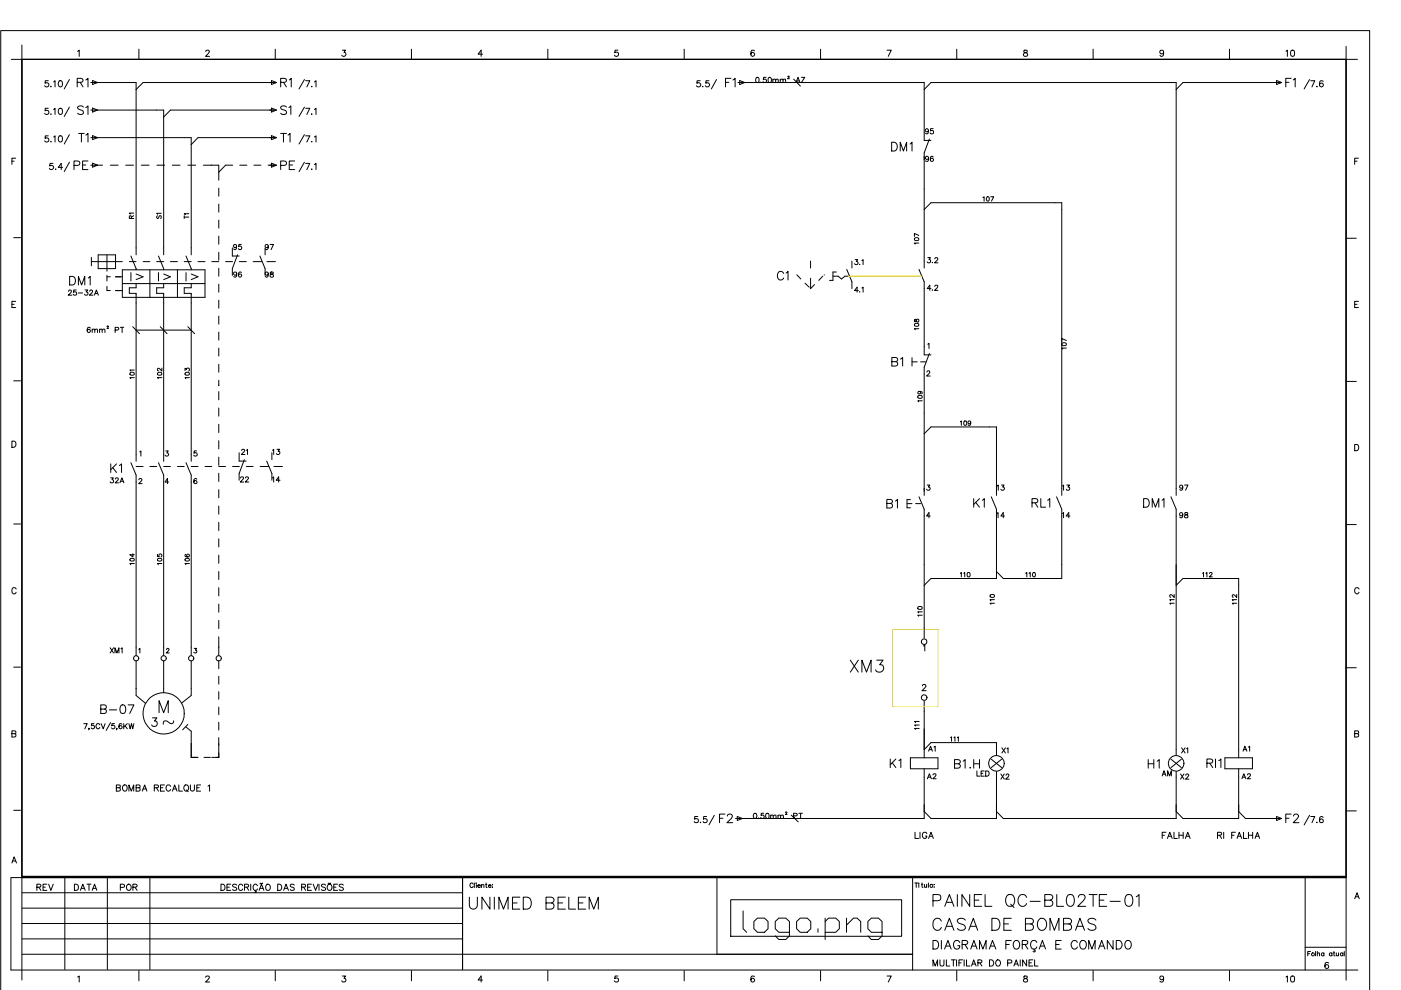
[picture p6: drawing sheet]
<svg xmlns="http://www.w3.org/2000/svg" width="297mm" height="210mm" viewBox="0 0 297 210" stroke-linecap="round" stroke-linejoin="round" font-family="sans-serif">
<g fill="none" stroke="#000" stroke-width=".21">
<path d="M2.4 12.6h285.4M4.6 12.6h280.8v173.5h-280.8zM4.6 9.5v198.3M10.2 17.1h-.6v.6a.47 .47 0 0 1 .7 0 .47 .47 0 0 1-.2 .7 .47 .47 0 0 1-.6-.2M10.8 18.3v.1l.1-.1M11.4 17.4l.3-.3v1.3M12.6 17.2l.3-.1a.7 .7 0 0 1 .3 .7 .7 .7 0 0 1-.5 .6l-.4-.5zM14.7 16.9l-1.1 2M16.5 10.9l.3-.3v1.4M20.1 17.5h8.8v36.5M29.4 10.4v2.2M43.6 10.9l.2-.2 .3-.1 .3 .4-.8 1h.8"/>
<path d="M58.1 17.5h-27.8l-1.4 1.5M58.4 10.4v2.2M64.8 17.1h.9l-.6 1.3M66.1 18.3h.1M66.7 17.4l.3-.3v1.3M72.6 10.6h.7l-.4 .5a.44 .44 0 0 1 .3 .7 .44 .44 0 0 1-.7-.1M87.2 10.4v2.2M102.3 11.5h-.9l.6-.9v1.4M116.1 10.4v2.2M131 10.6h-.6l-.1 .6a.46 .46 0 0 1 .7 0 .46 .46 0 0 1 0 .6 .46 .46 0 0 1-.7-.1M145.1 10.4v2.2M148.4 17.1h-.6l-.1 .6a.48 .48 0 0 1 .7-.1 .48 .48 0 0 1 0 .7 .48 .48 0 0 1-.7-.1"/>
<path d="M149 18.3h.1M150.3 17.1h-.6l-.1 .6a.47 .47 0 0 1 .7 0 .47 .47 0 0 1-.1 .7 .47 .47 0 0 1-.7-.2M151.9 16.9l-1.1 2M157.9 17.5h38v10.5M159.9 10.8v-.1a.66 .66 0 0 0-.8 .5 .66 .66 0 0 0 .4 .8 .4 .4 0 0 0 .5-.4 .4 .4 0 0 0-.3-.4 .4 .4 0 0 0-.5 .3M160.4 16.5l.1-.1a.57 .57 0 0 1 .4 .5 .57 .57 0 0 1-.4 .6l-.3-.5zM161.3 17.4l.1 .1M162.4 16.4h-.5l-.1 .5a.38 .38 0 0 1 .6 0 .38 .38 0 0 1-.1 .5 .38 .38 0 0 1-.5-.1M163 16.5l.1-.1a.54 .54 0 0 1 .5 .6 .54 .54 0 0 1-.6 .5l-.2-.5zM163.9 17l.2-.2h.3l.1 .7M163.9 16.8v.7M164.5 17l.2-.2h.3v.7"/>
<path d="M165.4 17l.3-.2h.3v.7M165.4 16.8v.7M166 17l.1-.2h.4l.1 .7M167 16.3l.3-.1-.3 .5h.4M168.3 16.8l1.4 1.5M168.8 17.5l.4-1.1 .4 1.1M168.9 17.2h.5M169 17.5h.1M169.9 16.4h.7l-.7 1.1h.7M174 10.4v2.2M188.1 10.6h.9l-.7 1.4M195.9 19l1.5-1.5h52v86.1"/>
<path d="M202.8 10.4v2.2M217.1 10.7v.4l.6 .1 .2 .3a.45 .45 0 0 1-.5 .5 .45 .45 0 0 1-.4-.5l.8-.6-.1-.2zM231.8 10.4v2.2M246.7 11.1a.41 .41 0 0 1-.6 .3 .41 .41 0 0 1-.1-.7 .41 .41 0 0 1 .7 .1v.3a.61 .61 0 0 1-.5 .9l-.3-.3M260.7 10.4v2.2M270.3 17.5h-19.5l-1.4 1.5M277.7 16.9l-1.2 2M277.9 17.1h.9l-.6 1.3M279.2 18.3h.1M280.5 17.3l-.4-.2a.71 .71 0 0 0-.4 .7 .71 .71 0 0 0 .5 .6 .41 .41 0 0 0 .4-.4 .41 .41 0 0 0-.4-.4 .41 .41 0 0 0-.4 .4M285.4 9.8v198M2.5 34.2h.5"/>
<path d="M3.3 33.5h-.8v1.4M10.2 23h-.6v.5a.47 .47 0 0 1 .7 0 .47 .47 0 0 1-.2 .7 .47 .47 0 0 1-.6-.2M10.2 28.8h-.6v.6a.47 .47 0 0 1 .7 0 .47 .47 0 0 1-.2 .7 .47 .47 0 0 1-.6-.2M10.8 24.1v.2l.1-.1M10.8 30v.1l.1-.1M11.2 34.6h-.6l-.1 .6a.48 .48 0 0 1 .7-.1 .48 .48 0 0 1 0 .8 .48 .48 0 0 1-.7-.2M11.4 23.2l.3-.2v1.3M11.4 29.1l.3-.3v1.3M11.8 35.8v.2l.1-.1M12.6 23h.3a.7 .7 0 0 1 .3 .7 .7 .7 0 0 1-.5 .6l-.4-.6zM12.6 28.8h.3a.71 .71 0 0 1 .3 .7 .71 .71 0 0 1-.5 .6l-.3-.2-.1-.4zM13.3 35.5h-1l.7-.9v1.4"/>
<path d="M14.7 22.7l-1.1 2M14.7 28.5l-1.1 2M20.1 23.3h14.6v30.7M20.1 29.2h20.4v24.8M20.1 35h1.6M23.4 35h1.6M26.7 35h1.6M30 35h1.6M33.3 35h1.6M36.5 35h1.7M39.8 35h1.7M43.1 35h3.3v3.2"/>
<path d="M46.4 39.9v1.7M49.3 35h-1.5l-1.4 1.5M50.8 35h1.6M53.8 35h1.5M56.8 35h1.3M58.1 23.3h-22l-1.4 1.5M58.1 29.2h-16.1l-1.5 1.5M64.5 22.7l-1.1 2M64.5 28.5l-1.1 2M64.8 23h.9l-.6 1.3M64.8 28.8h.9l-.6 1.3M64.8 34.6h.9l-.6 1.4"/>
<path d="M66.1 24.1l.1 .1M66.1 30h.1M66.1 35.8l.1 .1M66.7 23.2l.3-.2v1.3M66.7 29.1l.3-.3v1.3M66.7 34.9l.3-.3v1.4M195.9 33.1v23.7M197 29.5l-1.1 2.9M287.2 34.2h.5M288 33.5h-.8v1.4M2.9 50.4h1.4M19.4 55.5h6.5"/>
<path d="M19.4 54.6v1.8M20.8 54h3.7v3h-3.7zM22.7 58.7h.7M22.7 54v3.5M22.7 58.4v1.2M24.5 58.7h1.4M25.9 57.2h17.6v5.8h-17.6zM27.4 55.5h1.5M27.8 54.3l1.1 2.9M27.8 57.8v1.8M28.9 58.1l1.4 .6-1.4 .6M30.3 55.5h1.5"/>
<path d="M31.8 57.2v5.8M33.2 55.5h1.5M33.6 54.3l1.1 2.9M33.6 57.8v1.8M34.7 58.1l1.4 .6-1.4 .6M36.1 55.5h1.5M37.6 57.2v5.8M39.1 55.5h1.4M39.4 54.3l1.1 2.9M39.4 57.8v1.8M40.5 58.1l1.5 .6-1.5 .6M42 55.5h1.5"/>
<path d="M44.9 55.5h1.5M46.4 43.3v1.7M46.4 46.7v1.7M46.4 50.1v1.7M46.4 53.5v1.7M46.4 56.9v1.7M50.4 54l-1.1 3M53.7 55.5h1.8M55.1 54.3l1.1 2.7M171.9 55.3v1.5M171.9 59v2.2M174.4 58.6l-.8 .9"/>
<path d="M174.8 58.3h-.1M176.6 58.6h1.1l.7 .6 .7-.6h.8M177.3 57.7h-.7v1.8h-.7M179.5 57.1l1.1 2.6v1.5M180.6 55.3v1.5M181.3 55h.5l-.2 .4a.37 .37 0 0 1 .2 .6 .37 .37 0 0 1-.6-.1M182.3 56v.1M182.7 55.2l.3-.2v1.1M193.9 50.5a.47 .47 0 0 1 .6-.2 .47 .47 0 0 1 .3 .6 .47 .47 0 0 1-.6 .2 .47 .47 0 0 1-.3-.6zM194.8 51.5h-.9l.1 .2M194.8 49.9l-.9-.4v.6M194.8 57.1l1.1 2.6v15.5h1.5"/>
<path d="M195.9 44.4l1.5-1.4h27.7v60.6M196.7 54.6h.6l-.3 .4a.36 .36 0 0 1 .2 .6 .36 .36 0 0 1-.6-.1M197.7 55.6v.1M198.2 54.9l.2-.3 .4 .1v.3l-.7 .7h.8M285.4 50.5h2.2M2.5 64.5h.5M3.3 63.9h-.8v1.3h.8M19.1 69.6v-.2a.51 .51 0 0 0-.6 .5 .51 .51 0 0 0 .5 .6 .34 .34 0 0 0 0-.6 .34 .34 0 0 0-.5 .2M19.5 70l.3-.2h.3v.7M19.5 69.8v.7M20.1 70l.2-.2h.3l.1 .7M21.1 70l.3-.2h.2l.1 .7"/>
<path d="M21.1 69.8v.7M21.7 70l.2-.2h.3l.1 .7M22.7 69.3l.1-.2 .2 .1-.3 .5h.3M22.7 60.7v.9h.7M24.4 70l.6-.1 .2-.3-.2-.2h-.6v1.1M24.5 61.6h1.4M25.5 69.4h.7M25.9 69.4v1.1M25.9 60.1h17.6M28.1 69.3l1.5 1.5M28.9 60.1v.9h-1.5v1.2h1.5v34.2M28.9 70h11.6"/>
<path d="M33.6 79l.7 .1a.43 .43 0 0 1-.4 .5 .43 .43 0 0 1-.5-.5zM34 69.3l1.4 1.5M34.3 78v.7l-.7-.6-.2 .4 .2 .1M34.7 60.1v.9h-1.5v1.2h1.5v35.6M39.8 69.3l1.5 1.5M40.5 60.1v.9h-1.4v1.2h1.4v35.6M46.4 60.3v1.6M46.4 63.6v1.7M46.4 67v1.7M46.4 70.4v1.7M46.4 73.8v1.7M46.4 77.2v1.7"/>
<path d="M170.7 60l.9 .9M171.8 61.2h.1M172.7 60.3l-.8 .9M182 61.6h-.8l.5-.7v1M182.3 61.9h.1M182.7 61.1l.3-.2v1M193.4 76.7h1.1M195.2 76.7h1.1M196.5 78.9a.3 .3 0 0 1 .5-.2 .3 .3 0 0 1 0 .5l-.5 .5h.7M196.7 73l.3-.2v1.1M197 74.9l-1.1 3v27.1M197.4 61.2h-.8l.5-.7v1.1"/>
<path d="M197.7 61.4v.1M198.2 60.7l.2-.2 .4 .1v.3l-.7 .7h.8M287.2 64.5h.5M288 63.9h-.8v1.3h.8M2.5 93.5h.4a.71 .71 0 0 1 .5 .7 .71 .71 0 0 1-.5 .6h-.4zM2.9 80.7h1.4M28.9 98.9h1.4M29.6 95.8l.3-.2v1.1M31.8 98.9h1.4M33.6 98.1l1.1 2.6v38.3M34.3 80.1h-.9l.2 .2M34.7 98.9h1.4"/>
<path d="M35.1 95.6h.6l-.3 .4a.37 .37 0 0 1 .2 .6 .37 .37 0 0 1-.6-.1M37.6 98.9h1.5M39.4 98.1l1.1 2.6v38.3M40.5 98.9h1.5M41.7 95.6h-.5l-.1 .5a.38 .38 0 0 1 .6 0 .38 .38 0 0 1-.1 .6 .38 .38 0 0 1-.5-.2M43.5 98.9h1.4M46.4 80.6v1.2M46.4 83v1.8M46.4 86.5v1.7M46.4 90v1.7M46.4 93.4v1.8M46.4 96.9v1.8"/>
<path d="M46.4 98.9h1.4M51.8 97.5l-1.1 2.9M55.1 98.9h1.9M56.5 97.8l1.1 2.6M194.6 84a.47 .47 0 0 1 .6-.2 .47 .47 0 0 1 .3 .5 .47 .47 0 0 1-.6 .2 .47 .47 0 0 1-.3-.5zM194.9 83l.3 .2a.3 .3 0 0 1-.3 .3 .3 .3 0 0 1-.3-.3 .47 .47 0 0 1 .5-.2 .47 .47 0 0 1 .4 .5h-.1M195.5 85h-.9l.2 .2M195.9 92l1.5-1.5h13.9v13.1M203.6 89.4l.2-.1v.9M204.5 89.3a.43 .43 0 0 1 .5 .4 .43 .43 0 0 1-.5 .4l-.2-.3zM205.8 89.5a.3 .3 0 0 1-.3 .4 .3 .3 0 0 1-.3-.4 .3 .3 0 0 1 .4-.2 .47 .47 0 0 1 .2 .5 .47 .47 0 0 1-.5 .3M285.4 80.9h2.2"/>
<path d="M287.2 94.2h.4a.71 .71 0 0 1 .5 .7 .71 .71 0 0 1-.5 .7h-.4zM2.9 111.1h1.4M28.9 102.2v36.8M29.4 101.7l.3-.3 .3 .2v.3l-.6 .6h.7M35.8 102.2h-.8l.5-.8v1.1M41.7 101.6v-.1a.52 .52 0 0 0-.6 .4 .52 .52 0 0 0 .4 .6 .34 .34 0 0 0 .3-.3 .34 .34 0 0 0-.4-.3 .34 .34 0 0 0-.3 .3M46.4 100.3v1.8M46.4 103.8v1.8M46.4 107.3v1.7M46.4 110.8v1.7M46.4 114.2v1.8M46.4 117.7v1.7"/>
<path d="M192.3 106.8h1.1M194.1 106.8h1.1M194.8 105.3l1.1 2.7v27.3M196.6 102.8h.5l-.3 .5a.36 .36 0 0 1 .3 .6 .36 .36 0 0 1-.6-.2M197.2 109.4h-.7l.5-.7v1.1M211.3 109.4v13.3h-13.9l-1.5 1.4M225.1 109.4v13.3h-12.4l-1.4-1.5M249.4 109.4v49.5M285.4 111.2h2.2M3.4 124.9a.46 .46 0 0 0-.5-.3 .46 .46 0 0 0-.4 .5v.3a.45 .45 0 0 0 .4 .5 .45 .45 0 0 0 .5-.3M29.4 137.7l.3-.2v.9M35.3 137.7l.1-.2a.28 .28 0 0 1 .4 .1 .28 .28 0 0 1-.1 .4l-.5 .4h.7"/>
<path d="M41.2 137.5h.5l-.3 .4h.2a.33 .33 0 0 1 0 .5 .33 .33 0 0 1-.5-.1M46.4 121.2v1.7M46.4 124.6v1.7M46.4 128.1v1.7M46.4 131.5v1.8M46.4 135v1.8M46.4 136.8v2.2M194.6 128.7a.47 .47 0 0 1 .6-.2 .47 .47 0 0 1 .3 .6 .47 .47 0 0 1-.6 .2 .47 .47 0 0 1-.3-.6zM195.5 130.4h-.9l.2 .3M195.5 129.7h-.9l.2 .2M195.8 137l.3-.3v1.3M249.4 124.1l1.4-1.4h11.8v36.2"/>
<path d="M262.2 127.9h-.9l.1 .2M262.2 127.1h-.9l.1 .3M262.2 126v.7l-.4-.5-.4-.1a.29 .29 0 0 0-.1 .3 .29 .29 0 0 0 .2 .2M288.1 124.9a.53 .53 0 0 0-.7-.2 .53 .53 0 0 0-.2 .7 .48 .48 0 0 0 .4 .5 .48 .48 0 0 0 .5-.3M2.5 155.5h.8v-.4l-.8-.1v1.3l.8-.2v-.4l-.2-.2M2.9 141.4h1.4M17.8 153.4h.7l-.5 1.1M18.9 154.4h-.1h.1l-.1 .3M19.9 153.4h-.5v.5a.38 .38 0 0 1 .6 0 .38 .38 0 0 1-.1 .6 .38 .38 0 0 1-.6-.2M21.2 153.7a.46 .46 0 0 0-.7-.2 .46 .46 0 0 0-.1 .7l.3 .3h.2l.3-.3M21.4 153.4l.5 1.1 .4-1.1M23.4 153.2l-.9 1.7"/>
<path d="M24.3 153.4h-.6v.5a.38 .38 0 0 1 .6 0 .38 .38 0 0 1-.1 .6 .38 .38 0 0 1-.5-.2M24.8 154.4h-.1h.1l-.1 .3M25.9 153.6l-.1-.1a.54 .54 0 0 0-.7 .4 .54 .54 0 0 0 .4 .6 .35 .35 0 0 0 .4-.3 .35 .35 0 0 0-.3-.4 .35 .35 0 0 0-.4 .3M26.2 153.4v1.1M26.5 153.9l.5 .6M27 153.4l-.8 .7M27.3 153.4l.3 1.1 .3-1.1 .2 1.1 .3-1.1M28.9 140.1v7.4M32.3 152.2h1l-.5 .7a.6 .6 0 0 1 .4 .9 .6 .6 0 0 1-1-.1M33.7 151.1v-2.5l1 2.5 1-2.5v2.5M34.7 140.1v6.8M39.4 154.1l1.1 .9v5.6h1.5"/>
<path d="M39.8 153.6l-1.1 1.1M40.5 140.1v7.4l-2 1.6M46.4 140.1v1.7M46.4 143.4v1.6M46.4 146.7v1.6M46.4 149.9v1.6M46.4 153.1v1.7M46.4 156.4v4.2h-1.5M194.9 154.4h-1l.2 .3M194.9 153.7h-1l.2 .2M194.9 153h-1l.2 .2M195.6 145.4l.1-.2 .4-.1 .2 .4-.8 .9h.9"/>
<path d="M195.9 148.6v10.3M197.4 157.5h13.9M201.5 156.4l.2-.2v1M202.3 156.4l.2-.2v1M203 156.4l.2-.2v1M285.4 141.6h2.2M287.2 155.5h.8v-.4l-.8-.1v1.3l.8-.2v-.4l-.2-.2M2.9 171.8h1.4M24.7 167h.7v-.5l-.7-.1v1.3l.8-.1v-.5l-.3-.1M26.2 166.5l.2-.1a.66 .66 0 0 1 .6 .7 .66 .66 0 0 1-.6 .6 .78 .78 0 0 1-.2-1.2zM27.3 167.7v-1.3l.5 1.3 .5-1.3v1.3M28.9 167h.7v-.5l-.7-.1v1.3l.8-.1v-.5l-.3-.1"/>
<path d="M30.2 167.7l.5-1.3 .4 1.3M30.3 167.3h.7M32.7 167h.8l.1-.4-.9-.2v1.3M33.2 167l.4 .7M34 167h.5M34.9 166.4h-.9v1.3h.9M36.2 166.7a.51 .51 0 0 0-.6-.3 .51 .51 0 0 0-.4 .5v.3a.5 .5 0 0 0 .4 .5 .5 .5 0 0 0 .6-.3M36.6 167.7l.4-1.3 .5 1.3M36.7 167.3h.7M37.9 166.4v1.3h.8M39.2 166.5l.2-.1a.63 .63 0 0 1 .6 .7 .63 .63 0 0 1-.8 .6l-.2-.5v-.3zM39.5 167.5l.4 .4"/>
<path d="M40.4 166.4v1.1l.4 .2 .4-.2v-1.1M41.7 167h.5M42.5 166.4h-.8v1.3h.8M43.3 160.6h1.3M44.1 166.7l.3-.3v1.3M147.9 173.1h-.6v.6a.46 .46 0 0 1 .7 0 .46 .46 0 0 1-.2 .7 .46 .46 0 0 1-.6-.2M148.5 174.3l.1 .1M149.8 173.1h-.6l-.1 .6a.45 .45 0 0 1 .7 0 .45 .45 0 0 1-.1 .6 .45 .45 0 0 1-.6-.1M159.9 172.5a.52 .52 0 0 1 .6 .5 .52 .52 0 0 1-.6 .5l-.2-.4zM160.8 173.4l.1 .1M161.9 172.4h-.5v.5a.4 .4 0 0 1 .6 0 .4 .4 0 0 1-.2 .6 .4 .4 0 0 1-.5-.2M162.5 172.5h.4l.1 .1-.1 .9a.56 .56 0 0 1-.6-.3 .56 .56 0 0 1 .2-.7z"/>
<path d="M163.4 173l.5-.1v.6M163.4 172.8v.7M163.9 173l.3-.2 .3 .1v.6M165 173l.5-.1v.6M165 172.8v.7M165.5 173l.5-.1 .1 .6M166.5 172.3l.2-.2 .2 .2-.4 .4h.4M167.8 172.8l1.4 1.5M168.3 173l.6-.1 .1-.3-.1-.1-.6-.1v1.1M168.5 173.5h.1M169.4 172.4h.7M169.7 172.4v1.1"/>
<path d="M193 160.7h5.9v2.3h-5.9M195.9 164.8v8.7h-38.5M210.2 161l2.2 1.7M211.3 164.8v8.7h-13.9l-1.5-1.4M212.4 161l-2.2 1.7M248.3 161l2.2 1.7M249.4 164.8v8.7h-36.7l-1.4-1.4M250.5 161l-2.2 1.7M255.9 161.8l1-.1 .2-.2-.1-.4-.3-.2h-.8v1.8M256.5 161.8l.6 .9M257.7 160.9v1.8M258.1 177.1l.8-.1 .1-.3-.1-.2h-.8v1.3"/>
<path d="M258.4 161.3l.5-.4v1.8M258.6 177.1l.4 .7M259.4 176.5v1.3M259.7 160.7h5.8v2.3h-5.8zM261.1 177.1h.5M261.9 176.5h-.8v1.3M262.3 177.8l.4-1.3 .6 1.3M262.5 177.3h.6M262.6 164.8v8.7h-11.8l-1.4-1.4M262.6 172.1l1.5 1.4h6.2M263.6 176.5v1.3h.8M264.7 177.1h.9"/>
<path d="M264.7 176.5v1.3M265.6 176.5v1.3M266.1 177.8l.5-1.3 .5 1.3M266.3 177.3h.6M277.9 173.1h.9l-.6 1.3M279.2 174.3l-.1 .1h.2M280.5 173.3l-.1-.1a.41 .41 0 0 0-.6 .2v.9a.41 .41 0 0 0 .7 .1 .41 .41 0 0 0-.1-.7 .41 .41 0 0 0-.6 .3M285.4 171.9h2.2M2.3 186.1v19.6h285.6M2.4 186.1h283M2.5 183l.5-1.3 .5 1.3M2.7 182.6h.6"/>
<path d="M4.7 189.3h93.4M4.7 192.5h93.4M4.7 195.8h93.4M4.7 199.1h93.4M4.7 185.8h280.7M13.7 186.1v19.4M22.8 186.1v19.4M31.8 186.1v19.4M46.8 187.5h.5a.71 .71 0 0 1 .4 .6 .71 .71 0 0 1-.4 .7h-.5zM48.1 188.1h.5M48.9 187.5h-.8v1.3h.8M50.2 187.7l-.3-.2-.6 .2 .1 .3 .8 .4-.1 .3-.5 .1-.3-.2"/>
<path d="M51.5 187.8a.45 .45 0 0 0-.6-.3 .45 .45 0 0 0-.3 .5 .53 .53 0 0 0 .1 .7 .53 .53 0 0 0 .7-.1l.1-.1M51.8 188.1h.8l.1-.4-.3-.2h-.6v1.3M52.3 188.1l.4 .7M53.2 187.5v1.3M54.1 188.8l.2 .4h-.3M54.6 187.8a.47 .47 0 0 0-.5-.3 .47 .47 0 0 0-.4 .5 .53 .53 0 0 0 .2 .7 .53 .53 0 0 0 .7-.2M54.9 188.8l.5-1.3 .6 1.3M55.1 188.4h.6M55.2 187.3h.1M55.2 187.3l-.1 .1M55.7 187.2l-.3 .1M56.5 187.6a.62 .62 0 0 1 .8 .5 .62 .62 0 0 1-.8 .6l-.2-.4z"/>
<path d="M58.9 187.5h.4a.71 .71 0 0 1 .4 .6 .71 .71 0 0 1-.4 .7h-.4zM60.1 188.8l.5-1.3 .6 1.3M60.4 188.4h.5M62.4 187.7a.46 .46 0 0 0-.5-.3 .46 .46 0 0 0-.4 .4l.9 .6-.1 .3-.5 .1-.3-.2M64 188.1h.7l.1-.5-.8-.1v1.3M64.4 188.1l.4 .7M65.2 188.1h.5M66 187.5h-.8v1.3h.8M66.4 187.5l.5 1.3 .5-1.3M67.6 187.5v1.3M69 187.7l-.1-.1a.47 .47 0 0 0-.8 .2l.9 .6-.1 .3-.5 .1-.3-.2M69.5 187.7a.62 .62 0 0 1 .9 .1 .62 .62 0 0 1-.3 .9 .63 .63 0 0 1-.7-.2 .63 .63 0 0 1 .1-.8z"/>
<path d="M69.6 187.3h.2M69.6 187.3v.1M69.8 187.3h.2M70.1 187.2l-.1 .1M70.8 188.1h.4M71.6 187.5h-.8v1.3h.8M72.8 187.7l-.3-.2-.6 .2 .1 .3 .8 .4-.1 .3-.5 .1-.3-.2M96.8 185.8v.2M98.1 186.1v19.4M100.3 187.5a.38 .38 0 0 0-.5-.3 .38 .38 0 0 0-.2 .6 .34 .34 0 0 0 .3 .4 .34 .34 0 0 0 .4-.3M100.6 187.2v1M100.9 187.3h.1z"/>
<path d="M103.1 187.2v.8l.2 .2M151.2 185.8v.2M152 186.1v16.2M154.9 190.8h36.3v7.7h-36.3zM157.6 193.1v3.8l.7 .8M159.8 195.4l.8-.7h1.5l.7 .7v1.5l-.7 .8h-1.5l-.8-.8zM167.4 197.7h-2.3l-.7-.8v-1.5l.7-.7h1.5l.8 .7v3l-.8 .8h-1.5l-.7-.8M168.9 195.4l.8-.7h1.4l.8 .7v1.5l-.8 .8h-1.4l-.8-.8zM173.4 196.9v.8M174.9 195.4l.8-.7h1.5l.8 .7v1.5l-.8 .8h-2.3M174.9 194.7v4.5M179.5 196.1l1.5-1.4h.7l.8 .7v2.3"/>
<path d="M179.5 194.7v3M187 197.7h-2.3l-.7-.8v-1.5l.7-.7h1.6l.7 .7v3l-.7 .8h-1.6l-.7-.8M193.1 185.8v.2M193.5 186.1v19.6M194 187.2h.6M194.3 187.2v.9M197.8 199.4h.6a.98 .98 0 0 1 .6 .9 .98 .98 0 0 1-.6 .9h-.6zM199.6 199.4v1.8M203.5 199.8a.64 .64 0 0 0-1-.3 .97 .97 0 0 0-.3 1 .97 .97 0 0 0 .9 .7 .61 .61 0 0 0 .4-.7h-.4M214.4 199.4h-1.1v1.8M215.2 199.5a.87 .87 0 0 1 1 .4 .87 .87 0 0 1-.2 1.1 .66 .66 0 0 1-.8 .2 .66 .66 0 0 1-.4-.7v-.4zM219.8 199.8a.64 .64 0 0 0-1-.3 .97 .97 0 0 0-.3 1 .97 .97 0 0 0 .9 .7l.4-.4"/>
<path d="M225 199.4h-1.2v1.8h1.2M228.4 199.8a.68 .68 0 0 0-.7-.4 .68 .68 0 0 0-.6 .7v.4a.67 .67 0 0 0 .5 .7 .67 .67 0 0 0 .8-.4M229.1 199.7a.75 .75 0 0 1 1-.2 .75 .75 0 0 1 .2 1 .7 .7 0 0 1-.7 .7 .7 .7 0 0 1-.7-.7zM236 199.4v1.8l-1.2-1.8v1.8M236.7 199.4h.6a.96 .96 0 0 1 .6 .9 .96 .96 0 0 1-.6 .9h-.6zM238.7 199.7a.66 .66 0 0 1 .7-.3 .66 .66 0 0 1 .4 .7v.4a.68 .68 0 0 1-.6 .7 .68 .68 0 0 1-.7-.7zM276.7 186.2v19.5M277.1 185.9v.1M287.2 190.6l.5-1.3 .5 1.3M287.4 190.1h.6M.2 209.9v-203.4h290.2v203.4M4.7 202.3h188.8"/>
<path d="M16.5 207.2l.3-.3v1.3M29.4 205.8v2.2M43.6 207.2l.3-.3 .4 .1 .1 .3-.8 .9h.8M58.4 205.8v2.2M72.6 206.9h.7l-.4 .5a.44 .44 0 0 1 .3 .7 .44 .44 0 0 1-.7-.1M87.2 205.8v2.2M102.3 207.8h-.9l.6-.9v1.3M116.1 205.8v2.2M131 206.9h-.6l-.1 .6a.45 .45 0 0 1 .7-.1 .45 .45 0 0 1 0 .7 .45 .45 0 0 1-.7-.1M145.1 205.8v2.2M159.9 207.1l-.4-.2a.69 .69 0 0 0-.3 .7 .69 .69 0 0 0 .4 .6 .39 .39 0 0 0 .4-.4 .39 .39 0 0 0-.4-.4 .39 .39 0 0 0-.4 .4M174 205.8v2.2"/>
<path d="M188.1 206.9h.9l-.7 1.3M197.8 204.8v-1.3l.5 1.3 .5-1.3v1.3M199.3 203.5v1.2l.3 .1a.38 .38 0 0 0 .5-.4v-.9M200.3 201.2l.7-1.8 .7 1.8M200.6 203.5v1.3h.8M201.7 203.5h.9M202.1 203.5v1.3M202.8 203.5v1.3M202.8 205.8v2.2M203.3 204.1h.5M204 200.3l1-.1 .2-.3-.1-.3-.3-.2h-.8v1.8M204.1 203.5h-.8v1.3"/>
<path d="M204.4 203.5v1.3M204.6 200.3l.6 .9M204.9 203.5v1.3h.7M205.8 201.2l.7-1.8 .7 1.8M206 204.8l.4-1.3 .6 1.3M206.1 204.4h.7M207.3 204.1l.8-.1v-.4l-.8-.1v1.3M207.7 201.2v-1.8l.7 1.8 .7-1.8v1.8M207.8 204.1l.4 .7M209.7 201.2l.7-1.8 .7 1.8M209.8 203.5h.5a.71 .71 0 0 1 .4 .7 .71 .71 0 0 1-.4 .6h-.5zM211.2 203.7a.62 .62 0 0 1 .9 .2 .62 .62 0 0 1-.2 .9 .63 .63 0 0 1-.8-.3 .63 .63 0 0 1 .1-.8z"/>
<path d="M213.6 204.2l.8-.1 .1-.3-.3-.3h-.6v1.3M215 204.8l.5-1.3 .4 1.3M215.1 204.4h.7M216.3 203.5v1.3M216.7 200.3l1-.1 .2-.3-.1-.3-.3-.2h-.8v1.8M217.1 207v.4l.6 .1 .2 .3a.44 .44 0 0 1-.5 .4 .44 .44 0 0 1-.4-.4l.8-.6-.1-.2zM217.3 200.3l.6 .9M217.7 203.5v1.3l-.9-1.3v1.3M218.2 204.1h.5M219 203.5h-.8v1.3h.8M219.2 201.2v.3h.2l.1 .2h-.5M219.4 203.5v1.3h.7"/>
<path d="M220.3 201.2l.7-1.8 .7 1.8M230.8 201.2v-1.8l.7 1.8 .7-1.8v1.8M231.8 205.8v2.2M232.9 201.2l.7-1.8 .7 1.8M246.7 207.4a.41 .41 0 0 1-.6 .3 .41 .41 0 0 1-.1-.7 .41 .41 0 0 1 .7 .1v.3a.59 .59 0 0 1-.5 .8l-.3-.2M260.7 205.8v2.2M276.7 200.8h8.7M277.3 202.2h.4M277.9 201.7h-.6v1M278.9 201.7v1M279.3 202.2l.2-.2 .2 .1 .1 .6M279.3 201.7v1"/>
<path d="M280.7 202.2a.3 .3 0 0 0-.5 0 .3 .3 0 0 0 .3 .5l.2-.2M280.7 202v.7M281.7 204.2l-.1-.1a.63 .63 0 0 0-.8 .5 .63 .63 0 0 0 .5 .7 .4 .4 0 0 0 .4-.4 .4 .4 0 0 0-.4-.4 .4 .4 0 0 0-.4 .4M282.4 202.2a.3 .3 0 0 0-.5-.1 .3 .3 0 0 0 0 .5 .3 .3 0 0 0 .5-.1M282.4 202v.7M282.7 202h.3M282.8 201.7v.8l.3 .2M283.3 202l.1 .6 .4-.1M283.8 202v.7M284.7 202.2a.3 .3 0 0 0-.5 0 .3 .3 0 0 0 .3 .5l.2-.2M284.7 202v.7M285 201.7v1"/>
<circle cx="28.9" cy="139.6" r=".55"/>
<circle cx="34.7" cy="139.6" r=".55"/>
<circle cx="40.5" cy="139.6" r=".56"/>
<circle cx="46.4" cy="139.6" r=".56"/>
<circle cx="195.9" cy="136.1" r=".58"/>
<circle cx="34.7" cy="151.2" r="4.4"/>
<circle cx="195.9" cy="147.9" r=".59"/>
<circle cx="211.3" cy="161.8" r="1.65"/>
<circle cx="249.4" cy="161.8" r="1.65"/>
<circle cx="278.4" cy="202.3" r=".32"/>
</g>
<path d="M179.9 58.6h15.5" fill="none" stroke="#f8d731" stroke-width=".21"/>
<path d="M189.3 133.4h9.6v16.4h-9.6z" fill="none" stroke="#f4ee51" stroke-width=".21"/>
<g font-size="6.2">
<text x="196.8" y="193.7">PAINEL QC-BL02TE-01</text>
<text x="196.8" y="198.6">CASA DE BOMBAS</text>
</g>
<g font-size="5.7">
<text x="179.6" y="143.6">XM3</text>
<text x="98.8" y="194">UNIMED BELEM</text>
</g>
<g font-size="4.9">
<text x="15.5" y="19.8">R1</text>
<text x="58.6" y="19.8">R1</text>
<text x="157" y="19.8" transform="rotate(-90 157 19.8)">F1</text>
<text x="271.6" y="19.8">F1</text>
<text x="15.5" y="25.4">S1</text>
<text x="58.6" y="25.4">S1</text>
<text x="15.9" y="31.4">T1</text>
<text x="58.6" y="31.4">T1</text>
<text x="188" y="33.2">DM1</text>
<text x="14.8" y="37">PE</text>
<text x="58.6" y="37">PE</text>
<text x="13.8" y="61.7">DM1</text>
<text x="164" y="60.7">C1</text>
<text x="188" y="78.7">B1</text>
<text x="22.6" y="101.2">K1</text>
<text x="187" y="109">B1</text>
<text x="205.7" y="108.7">K1</text>
<text x="218" y="108.7">RL1</text>
<text x="241.7" y="108.7">DM1</text>
<text x="20.5" y="152.4">B-07</text>
<text x="188" y="164">K1</text>
<text x="201.4" y="164">B1.H</text>
<text x="242.7" y="164">H1</text>
<text x="151.7" y="175.7">F2</text>
<text x="271.6" y="175.7">F2</text>
</g>
<g font-size="4.4">
<text x="48.7" y="54.3">95</text>
<text x="55.4" y="54.3">97</text>
<text x="7.1" y="190.1">REV</text>
<text x="14.8" y="190.1">DATA</text>
<text x="24.7" y="190.1">POR</text>
<text x="271.6" y="209.5">10</text>
</g>
<g font-size="4">
<text x="271.6" y="13.1">10</text>
<text x="195.4" y="29.6">95</text>
<text x="195.4" y="35.3">96</text>
<text x="26.5" y="47.6">R1</text>
<text x="38.1" y="47.6">T1</text>
<text x="48.7" y="60">96</text>
<text x="55.4" y="60">98</text>
<text x="196.1" y="71.3" transform="rotate(-90 196.1 71.3)">108</text>
<text x="53.6" y="97.7" transform="rotate(-90 53.6 97.7)">21</text>
<text x="56.8" y="97.7">13</text>
<text x="22.6" y="103.7">32A</text>
<text x="50.1" y="103.4">22</text>
<text x="56.8" y="103.4">14</text>
<text x="210.6" y="105.1">13</text>
<text x="224.4" y="105.1">13</text>
<text x="249.1" y="105.1">97</text>
<text x="210.6" y="111.1">14</text>
<text x="224.4" y="111.1">14</text>
<text x="249.1" y="111.1">98</text>
<text x="35.6" y="121" transform="rotate(-90 35.6 121)">105</text>
<text x="22.6" y="139.7">XM1</text>
<text x="196.1" y="160.5">A1</text>
<text x="211.7" y="160.9">X1</text>
<text x="252.9" y="160.9" transform="rotate(-90 252.9 160.9)">X1</text>
<text x="262.8" y="160.5">A1</text>
<text x="195.8" y="166.5">A2</text>
<text x="206.4" y="165.8">LED</text>
<text x="211.3" y="166.5">X2</text>
<text x="245.5" y="165.8">AM</text>
<text x="249.4" y="166.5">X2</text>
<text x="262.5" y="166.5">A2</text>
<text x="193" y="178.9">LIGA</text>
<text x="245.5" y="178.9">FALHA</text>
</g>
<g font-size="3.5">
<text x="35.3" y="47.6" transform="rotate(-90 35.3 47.6)">S1</text>
<text x="207.4" y="43.7">107</text>
<text x="227.2" y="75.1" transform="rotate(-90 227.2 75.1)">107</text>
<text x="29.6" y="81.5" transform="rotate(-90 29.6 81.5)">101</text>
<text x="41.3" y="81.5" transform="rotate(-90 41.3 81.5)">103</text>
<text x="29.6" y="121" transform="rotate(-90 29.6 121)">104</text>
<text x="41.3" y="121" transform="rotate(-90 41.3 121)">106</text>
<text x="202.8" y="123.5">110</text>
<text x="216.6" y="123.5">110</text>
<text x="254" y="123.5">112</text>
<text x="212" y="129.5" transform="rotate(-90 212 129.5)">110</text>
<text x="250.1" y="129.5" transform="rotate(-90 250.1 129.5)">112</text>
<text x="33.9" y="154.9">~</text>
</g>
</svg>
